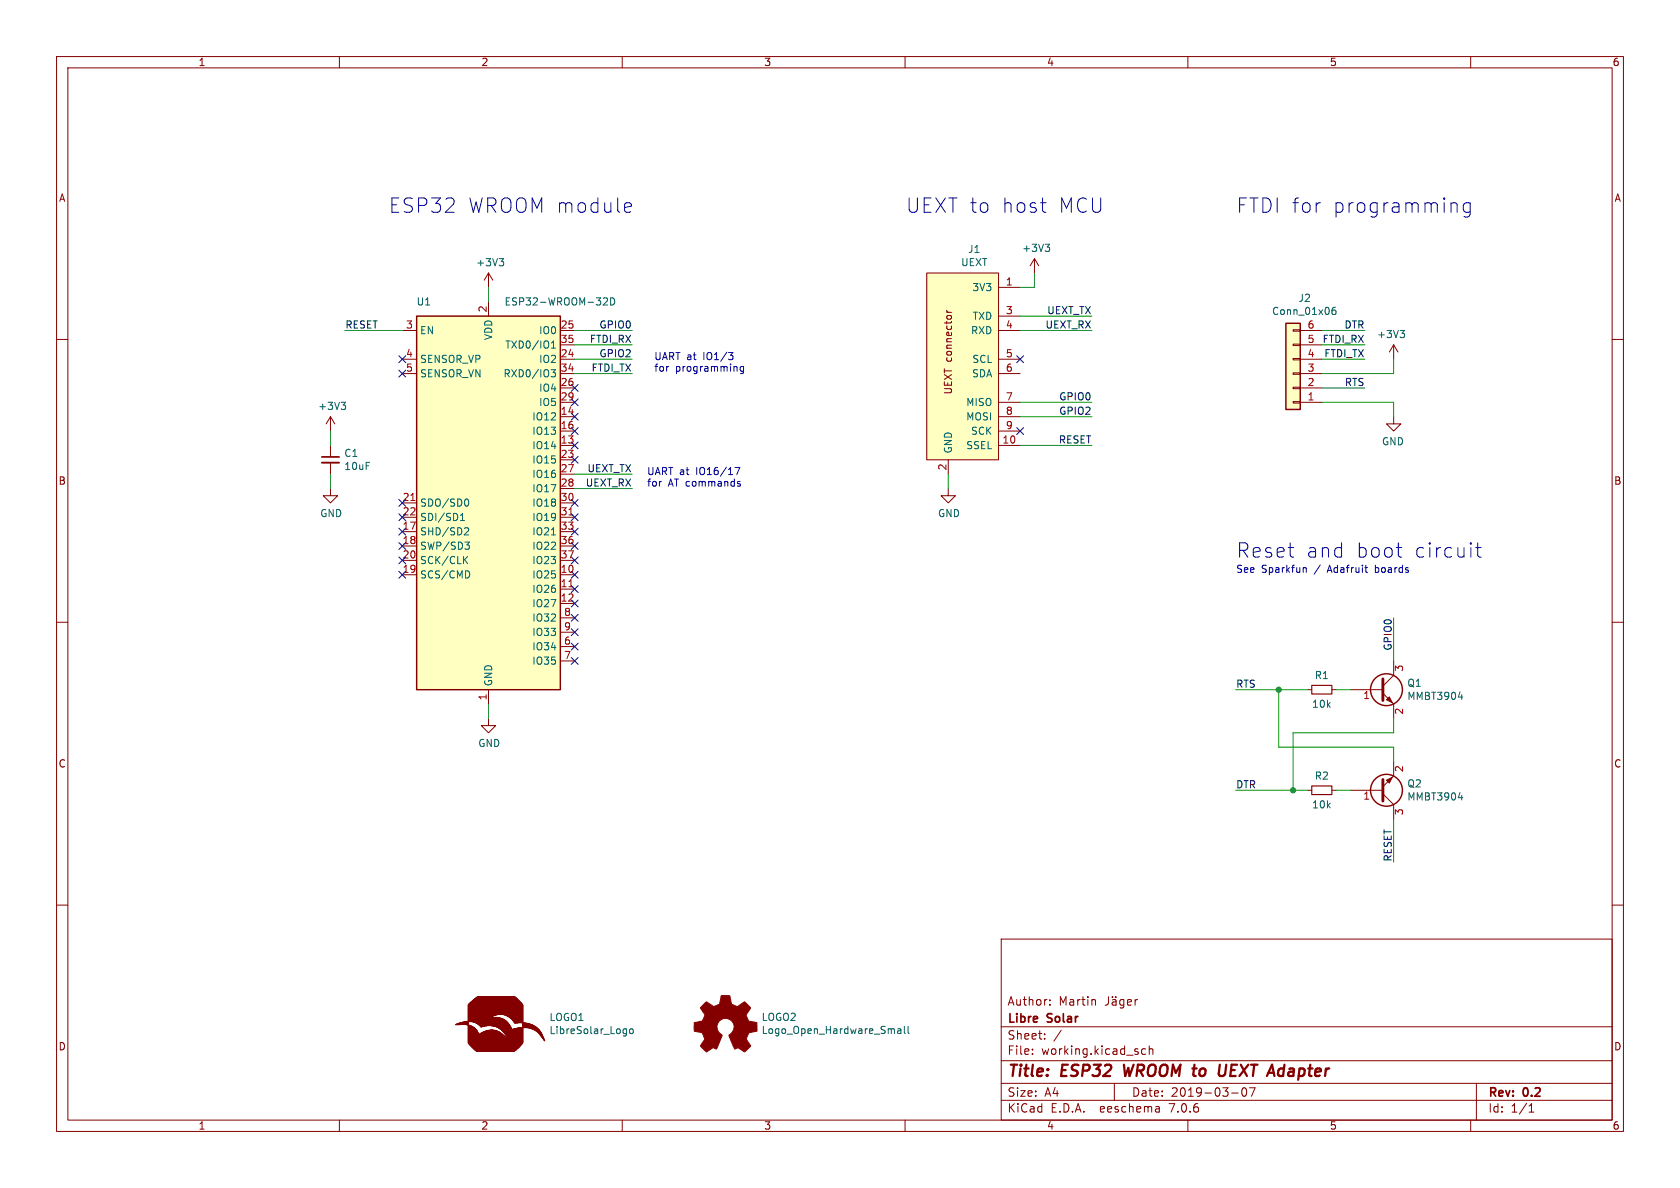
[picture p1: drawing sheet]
<svg xmlns="http://www.w3.org/2000/svg" width="297mm" height="210mm" viewBox="0 0 297 210" stroke-linecap="round" stroke-linejoin="round" font-family="sans-serif">
<g fill="none" stroke="#840000" stroke-width=".18">
<path d="M10 10h277v190h-277zM12 12h273v186h-273zM60 10v2M110 10v2M160 10v2M210 10v2M260 10v2M10 60h2M71.1 58.4h2.6M86.4 48.3l-.8 1.2M86.4 48.3v2.5M86.4 53.3v2.6"/>
<path d="M86.4 48.3l.7 1.2M99.1 58.4h2.5M163.8 48.3h12.7v33h-12.7zM167.4 55.2h.8M167.4 54.9l.2 .3M176.5 58.4h3.8M176.5 50.8h3.8M176.5 55.9h3.8M182.9 45.7l-.8 1.3M182.9 45.7v2.6M182.9 45.7l.7 1.3M228.6 58.3h1.3v.2h-1.3z"/>
<path d="M229.9 58.4h3.8M285 60h2M58.4 73.7v2.5M58.4 78.7v1.9M58.4 73.7l-.7 1.2M58.4 73.7l.8 1.2M71.1 66h2.6M71.1 63.5h2.6M99.1 71.1h2.5M99.1 68.6h2.5M99.1 66h2.5M99.1 63.5h2.5"/>
<path d="M99.1 61h2.5M99.1 78.7h2.5M99.1 73.7h2.5M99.1 76.2h2.5M176.5 71.1h3.8M176.5 66h3.8M176.5 63.5h3.8M176.5 78.7h3.8M176.5 73.7h3.8M176.5 76.2h3.8M228.6 60.8h1.3v.3h-1.3zM228.6 63.4h1.3v.2h-1.3z"/>
<path d="M228.6 65.9h1.3v.3h-1.3zM228.6 68.5h1.3v.2h-1.3zM228.6 71h1.3v.2h-1.3zM229.9 71.1h3.8M229.9 68.6h3.8M229.9 66h3.8M229.9 63.5h3.8M229.9 61h3.8M246.4 73.7v1.2h-1.3l1.3 1.3 1.2-1.3h-1.2M246.4 61l.7 1.2M246.4 61v2.5M246.4 61l-.8 1.2"/>
<path d="M58.4 86.4v1.2h1.3l-1.3 1.3-1.3-1.3h1.3M58.4 81.8v2M71.1 94h2.6M71.1 96.5h2.6M71.1 99.1h2.6M71.1 88.9h2.6M71.1 91.4h2.6M99.1 94h2.5M99.1 96.5h2.5M99.1 99.1h2.5M99.1 88.9h2.5M99.1 91.4h2.5"/>
<path d="M99.1 81.3h2.5M99.1 83.8h2.5M99.1 86.4h2.5M167.6 86.4v1.2h1.3l-1.3 1.3-1.2-1.3h1.2M167.6 81.3v2.5M10 110h2M71.1 101.6h2.6M99.1 101.6h2.5M99.1 104.1h2.5M99.1 106.7h2.5M99.1 114.3h2.5M99.1 116.8h2.5"/>
<path d="M99.1 109.2h2.5M99.1 111.8h2.5M246.4 116.8v2.6l-1.9 1.9M285 110h2M86.4 127v1.3h1.2l-1.2 1.2-1.3-1.2h1.3M86.4 121.9v2.6M231.1 139.7h.8M231.1 121.9h.8M235.5 139.7h.7M235.5 121.9h.7M238.8 139.7h5.7M238.8 121.9h5.7"/>
<path d="M244.5 122.6l1.9 1.9v2.5M246.4 134.6v2.6l-1.9 1.9M10 160h2M244.5 140.3l1.9 1.9v2.6M285 160h2M177 166h108v32h-108zM185.6 177.6v.1M185.6 176.8v.1M193.5 176.7l.2 .2v.8M196 176.2v1.1a.48 .48 0 0 1-.6 .4M196.7 176.8h.5l.1 .9M196.7 176.2v.1"/>
<path d="M197.2 176.2v.1M197.3 177.1h-.5a.29 .29 0 0 0-.2 .3 .29 .29 0 0 0 .2 .3l.5-.1M198.7 176.8l-.5-.1-.2 .3v.4l.1 .2h.6M198.7 176.7v1.2l-.3 .3-.4-.1M199.3 177.2l.7-.1v-.3l-.5-.1-.2 .2 .1 .7h.6M200.7 176.7v1M201.1 176.7l-.3 .1-.1 .2M60 198v2M110 198v2M160 198v2M177 194.5h108M177 191.5h108"/>
<path d="M177 187.5h108M177 181.5h108M182.5 186.3v.1M182.5 185.5v.1M184.7 183.6v.1M184.7 182.8v.1M187.6 182.1l-1.3 2M197 191.5v3M202.5 185.5l-.4-.1-.3 .3v.4l.2 .2h.5M203.2 185.5l.2-.1 .3 .1 .1 .9M203.2 184.9v1.5M204.9 195.7l.1 .9"/>
<path d="M205 196.5l-.2 .1M205 196h-.2M210 198v2M217.7 193.2h1.2M219.7 192.4a.81 .81 0 0 0 .3 1.4l.2-.1 .2-.5-.2-.8M221.9 192.3l-.7 1.5M260 198v2M261 191.5v6.5M270.3 196.6h.9M270.3 195.5l.4-.4v1.5"/>
</g>
<path d="M198.7 188.2l.2 2 .6-1.4M216.8 188.2l-.2 1.6-.4 .4" fill="none" stroke="#840000" stroke-width=".4"/>
<path d="M56.9 81.8h3" fill="none" stroke="#840000" stroke-width=".33"/>
<path d="M56.9 80.8h3" fill="none" stroke="#840000" stroke-width=".3"/>
<g fill="#840000" stroke="#840000" stroke-width=".18">
<path d="M124.3 177.6l.6-.5 .9 .6a.62 .62 0 0 0 1 0l.2-.1a1.62 1.62 0 0 0 .5-1.4l.1-.2h1.4l.2 .8a.74 .74 0 0 0 .6 .9l.6 .3 1.2-.9 1.1 1-.4 .7a.75 .75 0 0 0-.2 1.2l.2 .5 1.5 .3v1.5l-1.4 .2-.1 .2a1.23 1.23 0 0 0-.2 1.2l.6 1-.1 .1-1 1-.8-.6a.54 .54 0 0 0-.9 0l-1-2.3a2.33 2.33 0 0 0 .8-1.9 1.54 1.54 0 0 0-2.5-.8 1.54 1.54 0 0 0 .5 2.6l-1.1 2.4a.69 .69 0 0 0-1.1 .2l-.6 .4-1.1-1.1 .8-1.2-.2-.5a.71 .71 0 0 0-.9-.8l-.8-.2v-1.4l.5-.1a1.11 1.11 0 0 0 1.2-.7 .72 .72 0 0 0-.2-1.2l-.4-.6z"/>
<path d="M245.6 123.2l.5 1-1-.5z"/>
<path d="M245.1 137.9l1-.5-.5 1z"/>
<path d="M80.5 181.1l.9 .1z"/>
<path d="M80.6 181.1h2.2z"/>
<path d="M80.7 181l2.1 .1z"/>
<path d="M80.8 181h2z"/>
<path d="M80.9 180.9l1.9 .1z"/>
<path d="M81 180.9h1.8z"/>
<path d="M81.2 180.9h1.6z"/>
<path d="M81.3 180.8l1.5 .1z"/>
<path d="M81.4 180.8h1.4z"/>
<path d="M81.5 180.7l1.3 .1z"/>
<path d="M81.7 180.7h1.1z"/>
<path d="M81.9 180.7h.9z"/>
<path d="M82.1 180.6l.7 .1z"/>
<path d="M82.2 180.6h.6z"/>
<path d="M82.4 181.1l.4 .1z"/>
<path d="M82.5 180.5l7 .1z"/>
<path d="M82.6 181.2h.2z"/>
<path d="M82.8 184.4h9.6z"/>
<path d="M82.8 184.3l9.6 .1z"/>
<path d="M82.8 184.3h9.6z"/>
<path d="M82.8 184.2l9.6 .1z"/>
<path d="M82.8 184.2h9.6z"/>
<path d="M82.8 184.1l9.6 .1z"/>
<path d="M82.8 184.1h9.6z"/>
<path d="M82.8 184l9.6 .1z"/>
<path d="M82.8 184h9.6z"/>
<path d="M82.8 183.9l7.2 .1z"/>
<path d="M82.8 183.9h7.1z"/>
<path d="M82.8 183.8l7.1 .1z"/>
<path d="M82.8 183.8h7z"/>
<path d="M82.8 183.7l7 .1z"/>
<path d="M82.8 183.7h6.9z"/>
<path d="M82.8 183.6l6.9 .1z"/>
<path d="M82.8 183.6h6.8z"/>
<path d="M82.8 183.5l6.8 .1z"/>
<path d="M82.8 183.5h6.7z"/>
<path d="M82.8 183.4l6.7 .1z"/>
<path d="M82.8 183.4h6.6z"/>
<path d="M82.8 183.3l6.6 .1z"/>
<path d="M82.8 183.3h6.6z"/>
<path d="M82.8 183.3h6.5z"/>
<path d="M82.8 183.2l6.5 .1z"/>
<path d="M82.8 183.2h6.4z"/>
<path d="M82.8 183.1l6.4 .1z"/>
<path d="M82.8 183.1h6.4z"/>
<path d="M82.8 183.1h6.3z"/>
<path d="M82.8 183l6.3 .1z"/>
<path d="M82.8 183h6.2z"/>
<path d="M82.8 182.9l6.1 .1z"/>
<path d="M82.8 182.9h6.1z"/>
<path d="M82.8 182.8l1.9 .1z"/>
<path d="M82.8 182.8h1.8z"/>
<path d="M82.8 182.7l1.8 .1z"/>
<path d="M82.8 182.7h1.8z"/>
<path d="M82.8 182.6l1.8 .1z"/>
<path d="M82.8 182.6h1.8z"/>
<path d="M82.8 182.5l1.7 .1z"/>
<path d="M82.8 182.5h1.7z"/>
<path d="M82.8 182.4l1.7 .1z"/>
<path d="M82.8 182.4h1.6z"/>
<path d="M82.8 182.3l1.6 .1z"/>
<path d="M82.8 182.3h1.6z"/>
<path d="M82.8 182.2l1.6 .1z"/>
<path d="M82.8 182.2h1.5z"/>
<path d="M82.8 182.1l1.5 .1z"/>
<path d="M82.8 182.1h1.5z"/>
<path d="M82.8 182.1h1.4z"/>
<path d="M82.8 182l1.4 .1z"/>
<path d="M82.8 182h1.4z"/>
<path d="M82.8 181.9l1.4 .1z"/>
<path d="M82.8 181.9h1.3z"/>
<path d="M82.8 181.8l1.2 .1z"/>
<path d="M82.8 181.8h1.2z"/>
<path d="M82.8 181.7l1.1 .1z"/>
<path d="M82.8 181.7h1.1z"/>
<path d="M82.8 181.6l1 .1z"/>
<path d="M82.8 181.6h.9z"/>
<path d="M82.8 181.5l.8 .1z"/>
<path d="M82.8 181.5h.7z"/>
<path d="M82.8 181.4l.7 .1z"/>
<path d="M82.8 181.4h.6z"/>
<path d="M82.8 181.4h.5z"/>
<path d="M82.8 181.3l.4 .1z"/>
<path d="M82.8 181.3h.3z"/>
<path d="M82.8 181.2l.2 .1z"/>
<path d="M82.8 180.5h6.7z"/>
<path d="M82.8 180.4l6.6 .1z"/>
<path d="M82.8 180.4h6.6z"/>
<path d="M82.8 180.3l6.5 .1z"/>
<path d="M82.8 180.3h6.5z"/>
<path d="M82.8 180.3h6.4z"/>
<path d="M82.8 180.2l6.4 .1z"/>
<path d="M82.8 180.2h6.3z"/>
<path d="M82.8 180.1l6.2 .1z"/>
<path d="M82.8 180.1h6.1z"/>
<path d="M82.8 180.1h6z"/>
<path d="M82.8 180l5.9 .1z"/>
<path d="M82.8 180h5.8z"/>
<path d="M82.8 180h5.7z"/>
<path d="M82.8 179.9l5.5 .1z"/>
<path d="M82.8 179.9h5.3z"/>
<path d="M82.8 179.8l4 .1z"/>
<path d="M82.8 179.8h4z"/>
<path d="M82.8 179.8h4.1z"/>
<path d="M82.8 179.7l4.1 .1z"/>
<path d="M82.8 179.7h4.2z"/>
<path d="M82.8 179.6l4.3 .1z"/>
<path d="M82.8 179.6h4.4z"/>
<path d="M82.8 179.6h4.5z"/>
<path d="M82.8 179.5l4.6 .1z"/>
<path d="M82.8 179.5h4.7z"/>
<path d="M82.8 179.4l4.8 .1z"/>
<path d="M82.8 179.4h5z"/>
<path d="M82.8 179.3l5.1 .1z"/>
<path d="M82.8 179.3h5.4z"/>
<path d="M82.8 179.3h9.6z"/>
<path d="M82.8 179.2l9.6 .1z"/>
<path d="M82.8 179.2h9.6z"/>
<path d="M82.8 179.1l9.6 .1z"/>
<path d="M82.8 179.1h9.6z"/>
<path d="M82.8 179l9.6 .1z"/>
<path d="M82.8 179h9.6z"/>
<path d="M82.8 178.9l9.6 .1z"/>
<path d="M82.8 178.9h9.6z"/>
<path d="M82.8 178.8l9.6 .1z"/>
<path d="M82.8 178.8h9.6z"/>
<path d="M82.8 178.7l9.6 .1z"/>
<path d="M82.8 178.7h9.6z"/>
<path d="M82.8 178.6l9.6 .1z"/>
<path d="M82.8 178.6h9.6z"/>
<path d="M82.8 178.5l9.6 .1z"/>
<path d="M82.8 178.5h9.6z"/>
<path d="M82.8 178.4l9.6 .1z"/>
<path d="M82.8 178.4h9.6z"/>
<path d="M82.8 178.3l9.6 .1z"/>
<path d="M82.8 178.3h9.6z"/>
<path d="M82.8 178.2l9.6 .1z"/>
<path d="M82.8 178.2h9.6z"/>
<path d="M82.8 178.1l9.6 .1z"/>
<path d="M82.8 178.1h9.6z"/>
<path d="M82.8 178l9.6 .1z"/>
<path d="M82.8 178h9.6z"/>
<path d="M82.8 177.9l9.6 .1z"/>
<path d="M82.8 177.9h9.6z"/>
<path d="M82.8 177.8l9.6 .1z"/>
<path d="M82.8 177.8h9.6z"/>
<path d="M82.8 177.7l9.6 .1z"/>
<path d="M82.8 177.7h9.6z"/>
<path d="M82.8 177.6l9.6 .1z"/>
<path d="M82.8 177.6h9.6z"/>
<path d="M82.8 184.4l9.6 .1z"/>
<path d="M82.8 177.5l9.6 .1z"/>
<path d="M82.9 184.5h9.4z"/>
<path d="M82.9 177.5h9.5z"/>
<path d="M82.9 184.5l9.4 .1z"/>
<path d="M82.9 177.5h9.4z"/>
<path d="M83 184.6h9.2z"/>
<path d="M83 184.6h9.3z"/>
<path d="M83 177.4l9.3 .1z"/>
<path d="M83 184.6l9.2 .1z"/>
<path d="M83 177.4h9.2z"/>
<path d="M83 184.7h9.2z"/>
<path d="M83 177.3l9.2 .1z"/>
<path d="M83.1 184.7h9z"/>
<path d="M83.1 177.3h9.1z"/>
<path d="M83.1 184.7l9 .1z"/>
<path d="M83.1 184.8h8.9z"/>
<path d="M83.1 177.2l9 .1z"/>
<path d="M83.2 184.8l8.8 .1z"/>
<path d="M83.2 177.2h8.9z"/>
<path d="M83.2 184.9h8.8z"/>
<path d="M83.2 177.1l8.8 .1z"/>
<path d="M83.3 184.9h8.6z"/>
<path d="M83.3 177.1h8.7z"/>
<path d="M83.3 184.9l8.6 .1z"/>
<path d="M83.3 177.1h8.6z"/>
<path d="M83.3 185h8.6z"/>
<path d="M83.4 185l8.4 .1z"/>
<path d="M83.4 177l8.5 .1z"/>
<path d="M83.4 185.1h8.4z"/>
<path d="M83.4 180.6h6.2z"/>
<path d="M83.4 177h8.5z"/>
<path d="M83.5 185.1h8.2z"/>
<path d="M83.5 176.9l8.3 .1z"/>
<path d="M83.5 185.1l8.2 .1z"/>
<path d="M83.5 176.9h8.3z"/>
<path d="M83.5 185.2h8.2z"/>
<path d="M83.5 176.9h8.2z"/>
<path d="M83.6 185.2l8 .1z"/>
<path d="M83.6 176.8l8.1 .1z"/>
<path d="M83.6 185.3h8z"/>
<path d="M83.6 180.6l6 .1z"/>
<path d="M83.6 176.8h8.1z"/>
<path d="M83.7 185.3h7.8z"/>
<path d="M83.7 185.3l7.8 .1z"/>
<path d="M83.7 176.8h7.9z"/>
<path d="M83.7 185.4h7.7z"/>
<path d="M83.7 176.7l7.9 .1z"/>
<path d="M83.8 185.4l7.6 .1z"/>
<path d="M83.8 180.7h5.9z"/>
<path d="M83.8 176.7h7.7z"/>
<path d="M83.8 185.5h7.5z"/>
<path d="M83.8 176.6l7.7 .1z"/>
<path d="M83.9 185.5h7.4z"/>
<path d="M83.9 185.5l7.4 .1z"/>
<path d="M83.9 180.7h5.8z"/>
<path d="M83.9 176.6h7.6z"/>
<path d="M83.9 176.6h7.5z"/>
<path d="M84 185.6h7.2z"/>
<path d="M84 180.7l5.7 .1z"/>
<path d="M84 176.5l7.4 .1z"/>
<path d="M84 185.6l7.2 .1z"/>
<path d="M84 176.5h7.3z"/>
<path d="M84.1 185.7h7z"/>
<path d="M84.1 185.7l7 .1z"/>
<path d="M84.1 180.8h5.7z"/>
<path d="M84.1 176.4l7.2 .1z"/>
<path d="M84.2 176.4h7.1z"/>
<path d="M84.2 185.8h6.8z"/>
<path d="M84.2 180.8l5.6 .1z"/>
<path d="M84.2 176.4h7z"/>
<path d="M84.3 180.9h5.6z"/>
<path d="M84.3 176.3l6.8 .1z"/>
<path d="M84.3 176.3h6.8z"/>
<path d="M84.4 180.9h5.5z"/>
<path d="M84.4 176.2l6.7 .1z"/>
<path d="M84.4 180.9l5.5 .1z"/>
<path d="M84.4 176.2h6.6z"/>
<path d="M84.5 181h5.4z"/>
<path d="M84.5 181l5.4 .1z"/>
<path d="M84.6 181.1h5.4z"/>
<path d="M84.6 181.1l5.4 .1z"/>
<path d="M84.7 181.2h5.4z"/>
<path d="M84.7 182.8l4.1 .1z"/>
<path d="M84.7 181.2l5.4 .1z"/>
<path d="M84.8 182.8h4z"/>
<path d="M84.8 181.3h5.3z"/>
<path d="M84.9 182.8h3.8z"/>
<path d="M84.9 181.3l1.2 .1z"/>
<path d="M84.9 182.7l3.8 .1z"/>
<path d="M84.9 181.4h.7z"/>
<path d="M84.9 181.4h.9z"/>
<path d="M84.9 181.4l.5 .1z"/>
<path d="M85 182.7h3.6z"/>
<path d="M85 181.5h.3z"/>
<path d="M85 182.6l3.6 .1z"/>
<path d="M85 181.5l.1 .1z"/>
<path d="M85.1 182.6h3.4z"/>
<path d="M85.2 182.5l3.3 .1z"/>
<path d="M85.3 182.5h3.1z"/>
<path d="M85.3 182.5h3z"/>
<path d="M85.4 182.4l2.9 .1z"/>
<path d="M85.5 182.4h2.7z"/>
<path d="M85.6 182.3l2.5 .1z"/>
<path d="M85.7 182.3h2.3z"/>
<path d="M85.8 182.3h2.1z"/>
<path d="M86 182.2l1.9 .1z"/>
<path d="M86.1 182.2h1.7z"/>
<path d="M86.3 182.1l1.3 .1z"/>
<path d="M86.4 182.1h1z"/>
<path d="M86.7 182.1h.4z"/>
<path d="M86.9 181.3l3.2 .1z"/>
<path d="M87.2 181.4h3z"/>
<path d="M87.4 181.4h2.8z"/>
<path d="M87.5 181.4l2.7 .1z"/>
<path d="M87.6 181.5h2.7z"/>
<path d="M87.8 181.5l2.5 .1z"/>
<path d="M87.9 181.6h2.4z"/>
<path d="M88 181.6l2.3 .1z"/>
<path d="M88.1 181.7h2.2z"/>
<path d="M88.2 181.7h2.2z"/>
<path d="M88.2 181.7l2.2 .1z"/>
<path d="M88.3 181.8h2.1z"/>
<path d="M88.3 181.8l2.2 .1z"/>
<path d="M88.4 181.9h2.1z"/>
<path d="M88.5 181.9h2z"/>
<path d="M88.5 181.9l2 .1z"/>
<path d="M88.6 182h3.8z"/>
<path d="M88.6 182l3.8 .1z"/>
<path d="M88.7 182.1h3.7z"/>
<path d="M88.7 182.1l3.7 .1z"/>
<path d="M88.7 179.3h3.7z"/>
<path d="M88.8 182.2h3.6z"/>
<path d="M88.8 182.2l3.6 .1z"/>
<path d="M88.9 182.3h3.5z"/>
<path d="M89 182.3l3.4 .1z"/>
<path d="M89 182.3h3.4z"/>
<path d="M89 182.4h3.4z"/>
<path d="M89 182.4l3.4 .1z"/>
<path d="M89 179.3l3.4 .1z"/>
<path d="M89.1 182.5h3.3z"/>
<path d="M89.2 182.6h3.2z"/>
<path d="M89.2 182.5l3.2 .1z"/>
<path d="M89.2 182.6l3.2 .1z"/>
<path d="M89.2 179.4h3.2z"/>
<path d="M89.2 182.7h3.2z"/>
<path d="M89.3 182.8h3.1z"/>
<path d="M89.3 182.7l3.1 .1z"/>
<path d="M89.3 179.4l3.1 .1z"/>
<path d="M89.4 182.9h3z"/>
<path d="M89.4 182.8l3 .1z"/>
<path d="M89.4 182.9l3 .1z"/>
<path d="M89.4 183h3z"/>
<path d="M89.4 179.5h3z"/>
<path d="M89.5 183.1h2.9z"/>
<path d="M89.5 183l2.9 .1z"/>
<path d="M89.5 179.5l2.9 .1z"/>
<path d="M89.5 183.2h2.9z"/>
<path d="M89.5 183.1l2.9 .1z"/>
<path d="M89.6 183.2l2.8 .1z"/>
<path d="M89.6 183.3h2.8z"/>
<path d="M89.6 179.6h2.8z"/>
<path d="M89.7 183.4h2.7z"/>
<path d="M89.7 183.3l2.7 .1z"/>
<path d="M89.7 179.6h2.7z"/>
<path d="M89.7 183.5h2.7z"/>
<path d="M89.7 183.4l2.7 .1z"/>
<path d="M89.7 179.6l2.7 .1z"/>
<path d="M89.8 183.6h2.6z"/>
<path d="M89.8 183.5l2.6 .1z"/>
<path d="M89.8 183.6l2.6 .1z"/>
<path d="M89.8 179.7h2.6z"/>
<path d="M89.9 183.7h2.5z"/>
<path d="M89.9 183.8h2.5z"/>
<path d="M89.9 183.7l2.5 .1z"/>
<path d="M89.9 179.7l2.5 .1z"/>
<path d="M89.9 183.8l2.5 .1z"/>
<path d="M90 183.9h2.4z"/>
<path d="M90 179.8h2.4z"/>
<path d="M90 183.9l2.4 .1z"/>
<path d="M90.1 179.8l2.3 .1z"/>
<path d="M90.1 179.9h2.3z"/>
<path d="M90.2 179.9l2.2 .1z"/>
<path d="M90.2 180h2.2z"/>
<path d="M90.3 180h2.1z"/>
<path d="M90.3 180l2.1 .1z"/>
<path d="M90.4 180.1h2z"/>
<path d="M90.5 180.1l1.9 .1z"/>
<path d="M90.5 180.2h1.9z"/>
<path d="M90.6 180.2l1.8 .1z"/>
<path d="M90.6 180.3h1.8z"/>
<path d="M90.6 181.9l1.8 .1z"/>
<path d="M90.6 180.3l1.8 .1z"/>
<path d="M90.7 180.4h1.7z"/>
<path d="M90.7 180.4l1.7 .1z"/>
<path d="M90.8 181.9h1.6z"/>
<path d="M90.8 180.5h1.6z"/>
<path d="M90.8 180.6h1.6z"/>
<path d="M90.8 180.5l1.6 .1z"/>
<path d="M90.9 181.9h1.5z"/>
<path d="M90.9 180.6l1.5 .1z"/>
<path d="M90.9 180.7h1.5z"/>
<path d="M91 180.7l1.4 .1z"/>
<path d="M91 180.8l.1 .1z"/>
<path d="M91 180.8h.6z"/>
<path d="M91 181.8l1.4 .1z"/>
<path d="M91.2 181.8h1.2z"/>
<path d="M91.4 181.7l1 .1z"/>
<path d="M91.6 181.7h.8z"/>
<path d="M91.8 181.7h.6z"/>
<path d="M92.3 180.8h.2z"/>
<path d="M92.3 181.6l2.6 .1z"/>
<path d="M92.4 181.6h2.4z"/>
<path d="M92.4 181.5l2.3 .1z"/>
<path d="M92.4 181.5h2.3z"/>
<path d="M92.4 181.4l2.2 .1z"/>
<path d="M92.4 181.4h2.1z"/>
<path d="M92.4 181.3l2 .1z"/>
<path d="M92.4 181.3h1.9z"/>
<path d="M92.4 181.2l1.8 .1z"/>
<path d="M92.4 181.2h1.8z"/>
<path d="M92.4 181.2h1.7z"/>
<path d="M92.4 181.1l1.6 .1z"/>
<path d="M92.4 181.1h1.5z"/>
<path d="M92.4 181l1.4 .1z"/>
<path d="M92.4 181h1.2z"/>
<path d="M92.4 180.9l1.1 .1z"/>
<path d="M92.4 180.9h.9z"/>
<path d="M92.4 180.9h.7z"/>
<path d="M92.4 180.8l.5 .1z"/>
<path d="M93.3 181.7h1.6z"/>
<path d="M93.6 181.7h1.4z"/>
<path d="M93.8 181.7l1.2 .1z"/>
<path d="M93.9 181.8h1.2z"/>
<path d="M94 181.8l1.1 .1z"/>
<path d="M94.1 181.9h1z"/>
<path d="M94.2 181.9h1z"/>
<path d="M94.3 181.9l.9 .1z"/>
<path d="M94.3 182h1z"/>
<path d="M94.4 182l.9 .1z"/>
<path d="M94.5 182.1h.9z"/>
<path d="M94.6 182.1h.8z"/>
<path d="M94.7 182.1l.7 .1z"/>
<path d="M94.7 182.2h.7z"/>
<path d="M94.8 182.2l.7 .1z"/>
<path d="M94.8 182.3h.7z"/>
<path d="M94.9 182.3h.6z"/>
<path d="M94.9 182.3l.7 .1z"/>
<path d="M95 182.4h.6z"/>
<path d="M95.1 182.4l.5 .1z"/>
<path d="M95.1 182.5h.5z"/>
<path d="M95.1 182.5h.6z"/>
<path d="M95.2 182.5l.5 .1z"/>
<path d="M95.2 182.6h.5z"/>
<path d="M95.3 182.6l.4 .1z"/>
<path d="M95.3 182.7h.5z"/>
<path d="M95.4 182.8h.4z"/>
<path d="M95.4 182.7l.4 .1z"/>
<path d="M95.4 182.8l.4 .1z"/>
<path d="M95.5 182.9l.3 .1z"/>
<path d="M95.5 182.9h.3z"/>
<path d="M95.5 183h.4z"/>
<path d="M95.6 183h.3z"/>
<path d="M95.6 183.1h.3z"/>
<path d="M95.6 183l.3 .1z"/>
<path d="M95.7 183.1l.2 .1z"/>
<path d="M95.7 183.2h.3z"/>
<path d="M95.8 183.3h.2z"/>
<path d="M95.8 183.2l.2 .1z"/>
<path d="M95.8 183.4h.3z"/>
<path d="M95.8 183.3l.2 .1z"/>
<path d="M95.9 183.4l.2 .1z"/>
<path d="M95.9 183.5h.2z"/>
<path d="M95.9 183.5l.2 .1z"/>
<path d="M96 183.6h.1z"/>
<path d="M96 183.6l.1 .1z"/>
<path d="M96.1 183.7h.1z"/>
<path d="M96.1 183.7l.1 .1z"/>
</g>
<g fill="none" stroke="#006464" stroke-width=".18">
<path d="M88.3 45.7h.7l-.4 .5M88.8 46.2l.2 .2v.3l-.2 .3M106.7 52.8l.5-.2 .2 .4-.8 .9h.8M107.9 52.6a.64 .64 0 0 1 .8 .7 .64 .64 0 0 1-.8 .6zM184.8 43.2h.8l-.5 .5M185.3 43.7l.3 .2v.3l-.3 .2M236.1 54.3l-.4 .1a.86 .86 0 0 0 0 1.2l.4-.1 .1-.4-.3-.3-.3 .1-.1 .2M247.5 58.4h.8l-.4 .5M248.1 58.9l.2 .2v.3l-.2 .3M60.3 71.1h.8l-.4 .5M60.9 71.6l.2 .2v.3l-.2 .3M97.4 65.3h.8l-.4 .5 .3 .2v.5l-.1 .1h-.5"/>
<path d="M97.5 61.5h.7M97.5 60.6l.3-.3v1.2M81.4 92h.7M81.4 91.1l.4-.4v1.3M82.1 98.9l.6 .7M82.2 95.8h.8l-.4 .5 .3 .1 .1 .5-.3 .2h-.3M82.3 93.3l.4 .1 .2 .3-.8 .9h.8M82.4 88.2a.68 .68 0 0 1 .5 .6 .68 .68 0 0 1-.5 .7M82.7 98.4l-.8 .7M97.5 94.6h.7M82.8 101l.2 .5-.2 .6M257.8 123.2h.8"/>
<path d="M258.4 122.8v.8M257.8 141h.8M258.4 140.6v.8M110.4 181.9h.3M110.7 182.7h-.3M110.7 181.9v1l-.2 .2M111.4 182l.1-.1 .4 .1 .1 .5-.2 .2h-.3l-.1-.1zM158.7 181.9h.5l.1 .8M159.3 182.2h-.5l-.1 .2 .1 .3 .5-.1M159.9 181.4v1.1l.2 .2M160.5 181.4v1.1l.2 .2"/>
</g>
<path d="M231.9 138.9h3.6v1.6h-3.6zM231.9 121.2h3.6v1.5h-3.6z" fill="none" stroke="#840000" stroke-width=".2"/>
<g fill="#ffffc2" stroke="#ffffc2" stroke-width=".18">
<path d="M227.3 57.2h2.6v15.2h-2.6z"/>
<path d="M73.7 55.9h25.4v66h-25.4z"/>
<path d="M163.8 48.3h12.7v33h-12.7z"/>
</g>
<g fill="none" stroke="#840000" stroke-width=".25">
<path d="M73.7 55.9h25.4v66h-25.4zM227.3 57.2h2.6v15.2h-2.6z"/>
<circle cx="245.1" cy="121.9" r="2.82"/>
<circle cx="245.1" cy="139.7" r="2.82"/>
</g>
<path d="M72.6 88.5h.8M100.6 91h.7M100.6 103.7h.7" fill="none" stroke="#a90000" stroke-width=".18"/>
<path d="M244.5 120v3.8M244.5 137.8v3.8" fill="none" stroke="#840000" stroke-width=".51"/>
<g fill="none" stroke="#0000c2" stroke-width=".18">
<path d="M110.8 35.8l.7 .2 .1 .4-1.2 .3M111.5 37.4l-.7 .1M183.9 35.8h1M184.7 37.5h.2M257.2 35.8l.4 .4v1.3M259.9 36l-.7-.2-.5 .5v.7l.2 .4 .3 .1 .7-.1M259.9 35.8v2.1a.69 .69 0 0 1-1.1 .4M128.8 62.3h.8l-.4 .5 .3 .1 .1 .4-.3 .3h-.3M131.5 64.8v1l-.3 .2h-.3M131.5 64.8h-.4l-.3 .2 .2 .6h.5M129.9 82.6h.9l-.6 1.3M130.5 85.5l.3 .1 .1 .2-.2 .1h-.2"/>
<path d="M130.5 85.1l.3 .1M246.8 96.8h1M247.3 98.4l.5 .1M260 96l.1 .1-.1 .1M260.9 96.8h.9M261.2 96v2.1l.2 .3 .4 .1M230.6 100.3l.3 .2v.7M241.3 100.3h.5M241.6 101.2h.2"/>
</g>
<g fill="none" stroke="#009600" stroke-width=".18">
<path d="M61 58.4h10.1M86.4 50.8v2.5M101.6 58.4h10.2M180.3 58.4h12.7M180.3 55.9h12.7M182.9 48.3v2.5h-2.6M233.7 58.4h7.6M58.4 76.2v2.5M101.6 63.5h10.2M101.6 66h10.2M101.6 61h10.2M180.3 73.7h12.7"/>
<path d="M180.3 78.7h12.7M180.3 71.1h12.7M233.7 71.1h12.7v2.6M233.7 63.5h7.6M233.7 61h7.6M233.7 68.6h7.6M246.4 63.5v2.5h-12.7M58.4 83.8v2.6M101.6 86.4h10.2M101.6 83.8h10.2M167.6 83.8v2.6M246.4 109.2v7.6"/>
<path d="M86.4 124.5v2.5M218.4 121.9h12.7M218.4 139.7h12.7M226.1 121.9v10.2h20.3v2.5M236.2 121.9h2.6M236.2 139.7h2.6M246.4 127v2.5h-17.8v10.2M246.4 144.8v7.6"/>
</g>
<g fill="none" stroke="#000084" stroke-width=".18">
<path d="M70.5 65.4l1.2 1.2M70.5 62.9l1.2 1.2M71.7 65.4l-1.2 1.2M71.7 62.9l-1.2 1.2M101 75.6l1.2 1.2M101 73.1l1.2 1.2M101 68l1.2 1.2M101 78.1l1.2 1.2M101 70.5l1.2 1.2M102.2 75.6l-1.2 1.2M102.2 70.5l-1.2 1.2M102.2 68l-1.2 1.2"/>
<path d="M102.2 73.1l-1.2 1.2M102.2 78.1l-1.2 1.2M179.7 75.6l1.2 1.2M179.7 62.9l1.2 1.2M180.9 75.6l-1.2 1.2M180.9 62.9l-1.2 1.2M70.5 90.8l1.2 1.2M70.5 95.9l1.2 1.2M70.5 93.4l1.2 1.2M70.5 98.5l1.2 1.2M70.5 88.3l1.2 1.2M71.7 90.8l-1.2 1.2"/>
<path d="M71.7 95.9l-1.2 1.2M71.7 93.4l-1.2 1.2M71.7 98.5l-1.2 1.2M71.7 88.3l-1.2 1.2M101 98.5l1.2 1.2M101 95.9l1.2 1.2M101 88.3l1.2 1.2M101 93.4l1.2 1.2M101 90.8l1.2 1.2M101 80.7l1.2 1.2M102.2 98.5l-1.2 1.2M102.2 95.9l-1.2 1.2"/>
<path d="M102.2 88.3l-1.2 1.2M102.2 93.4l-1.2 1.2M102.2 90.8l-1.2 1.2M102.2 80.7l-1.2 1.2M70.5 101l1.2 1.2M71.7 101l-1.2 1.2M101 111.2l1.2 1.2M101 113.7l1.2 1.2M101 106.1l1.2 1.2M101 108.6l1.2 1.2M101 116.2l1.2 1.2M101 101l1.2 1.2"/>
<path d="M101 103.5l1.2 1.2M102.2 111.2l-1.2 1.2M102.2 113.7l-1.2 1.2M102.2 106.1l-1.2 1.2M102.2 108.6l-1.2 1.2M102.2 116.2l-1.2 1.2M102.2 101l-1.2 1.2M102.2 103.5l-1.2 1.2"/>
</g>
<g fill="#009600" stroke="#009600" stroke-width=".18">
<circle cx="228.6" cy="139.7" r=".46"/>
<circle cx="226.1" cy="121.9" r=".46"/>
</g>
<g font-size="3.5" fill="#0000c2">
<text x="68.6" y="37.9">ESP32</text>
<text x="82.6" y="37.9">WROOM module</text>
<text x="160" y="37.9">UEXT to</text>
<text x="176.9" y="37.9">host</text>
<text x="186.8" y="37.9">MCU</text>
<text x="218.4" y="37.9">FTDI for</text>
<text x="235.4" y="37.9">programming</text>
<text x="218.4" y="98.8">Reset</text>
<text x="230.7" y="98.8">and</text>
<text x="239.5" y="98.8">boot</text>
<text x="249.7" y="98.8">circuit</text>
</g>
<g font-size="2.8" fill="#840000">
<text x="178" y="190.9">Title:</text>
<text x="187.7" y="190.9">ESP32</text>
<text x="199.5" y="190.9">WROOM to</text>
<text x="217.9" y="190.9">UEXT Adapter</text>
</g>
<g font-size="2.1" fill="#840000">
<text x="178" y="178">Author:</text>
<text x="187.2" y="178">Martin</text>
<text x="178" y="184">Sheet:</text>
<text x="178" y="181.2">Libre</text>
<text x="185.2" y="181.2">Solar</text>
<text x="178" y="186.7">File:</text>
<text x="184.1" y="186.7">working.kicad_sch</text>
<text x="178" y="196.9">KiCad</text>
<text x="178" y="194.1">Size:</text>
<text x="184.7" y="194.1">A4</text>
<text x="185.7" y="196.9">E.D.A.</text>
<text x="194.6" y="196.9">eeschema</text>
<text x="200" y="194.1">Date:</text>
<text x="207" y="196.9">7.0.6</text>
<text x="207" y="194.1">2019-03-07</text>
<text x="263" y="194.3">Rev:</text>
<text x="263" y="196.9">Id:</text>
<text x="267.1" y="196.9">1/1</text>
<text x="269.4" y="194.3">0.2</text>
</g>
<g font-size="1.8" fill="#840000">
<text x="35" y="11.9">1</text>
<text x="85" y="11.9">2</text>
<text x="135" y="11.9">3</text>
<text x="185" y="11.9">4</text>
<text x="235" y="11.9">5</text>
<text x="285" y="11.9">6</text>
<text x="10.3" y="35.9">A</text>
<text x="285.3" y="35.9">A</text>
<text x="168.5" y="69.8" transform="rotate(-90 168.5 69.8)">UEXT connector</text>
<text x="10.3" y="85.9">B</text>
<text x="285.3" y="85.9">B</text>
<text x="10.3" y="135.9">C</text>
<text x="285.3" y="135.9">C</text>
<text x="10.3" y="185.9">D</text>
<text x="285.3" y="185.9">D</text>
<text x="35" y="199.9">1</text>
<text x="85" y="199.9">2</text>
<text x="135" y="199.9">3</text>
<text x="185" y="199.9">4</text>
<text x="235" y="199.9">5</text>
<text x="285" y="199.9">6</text>
</g>
<g font-size="1.8" fill="#006464">
<text x="84.1" y="47.3">+3V3</text>
<text x="169.8" y="47.2">UEXT</text>
<text x="171" y="44.9">J1</text>
<text x="180.6" y="44.7">+3V3</text>
<text x="171.8" y="51.7">3V3</text>
<text x="229.5" y="53.6">J2</text>
<text x="73.6" y="54.2">U1</text>
<text x="74.2" y="59.3">EN</text>
<text x="89.1" y="54.2">ESP32-WROOM-32D</text>
<text x="95.2" y="59.3">IO0</text>
<text x="171.6" y="59.3">RXD</text>
<text x="171.9" y="56.7">TXD</text>
<text x="224.8" y="55.9">Conn_01x06</text>
<text x="243.4" y="60">+3V3</text>
<text x="74.2" y="64.4">SENSOR_VP</text>
<text x="87.2" y="60.2" transform="rotate(-90 87.2 60.2)">VDD</text>
<text x="89.2" y="61.8">TXD0/IO1</text>
<text x="95.2" y="64.4">IO2</text>
<text x="171.8" y="64.4">SCL</text>
<text x="74.2" y="66.9">SENSOR_VN</text>
<text x="88.9" y="66.9">RXD0/IO3</text>
<text x="95.2" y="69.4">IO4</text>
<text x="95.2" y="72">IO5</text>
<text x="170.7" y="72">MISO</text>
<text x="171.7" y="66.9">SDA</text>
<text x="56.2" y="72.7">+3V3</text>
<text x="94" y="74.5">IO12</text>
<text x="94" y="77.1">IO13</text>
<text x="170.7" y="74.5">MOSI</text>
<text x="171.6" y="77.1">SCK</text>
<text x="60.8" y="81">C1</text>
<text x="60.8" y="83.3">10uF</text>
<text x="94" y="79.6">IO14</text>
<text x="94" y="82.1">IO15</text>
<text x="168.5" y="80.3" transform="rotate(-90 168.5 80.3)">GND</text>
<text x="170.7" y="79.6">SSEL</text>
<text x="244.2" y="78.9">GND</text>
<text x="74.2" y="89.8">SDO/SD0</text>
<text x="94" y="84.7">IO16</text>
<text x="94" y="87.2">IO17</text>
<text x="94" y="89.8">IO18</text>
<text x="56.5" y="91.6">GND</text>
<text x="74.2" y="94.8">SHD/SD2</text>
<text x="74.2" y="92.3">SDI/SD1</text>
<text x="94" y="92.3">IO19</text>
<text x="94" y="94.8">IO21</text>
<text x="165.7" y="91.6">GND</text>
<text x="74.2" y="97.4">SWP/SD3</text>
<text x="74.2" y="99.9">SCK/CLK</text>
<text x="94" y="97.4">IO22</text>
<text x="94" y="99.9">IO23</text>
<text x="74.2" y="102.5">SCS/CMD</text>
<text x="94" y="102.5">IO25</text>
<text x="94" y="105">IO26</text>
<text x="94" y="107.5">IO27</text>
<text x="94" y="110.1">IO32</text>
<text x="94" y="112.6">IO33</text>
<text x="94" y="115.2">IO34</text>
<text x="94" y="117.7">IO35</text>
<text x="87.2" y="121.4" transform="rotate(-90 87.2 121.4)">GND</text>
<text x="231.9" y="125.3">10k</text>
<text x="232.3" y="120.2">R1</text>
<text x="248.7" y="121.6">Q1</text>
<text x="248.7" y="123.9">MMBT3904</text>
<text x="84.5" y="132.3">GND</text>
<text x="231.9" y="143.1">10k</text>
<text x="232.3" y="138">R2</text>
<text x="248.7" y="139.4">Q2</text>
<text x="248.7" y="141.7">MMBT3904</text>
<text x="97" y="183">LibreSolar_Logo</text>
<text x="97" y="180.7">LOGO1</text>
<text x="134.6" y="180.7">LOGO2</text>
<text x="134.6" y="183">Logo_Open_Hardware_Small</text>
</g>
<g font-size="1.8" fill="#a90000">
<text x="177.7" y="50.5">1</text>
<text x="71.7" y="58.2">3</text>
<text x="86.1" y="55.3" transform="rotate(-90 86.1 55.3)">2</text>
<text x="99" y="58.2">25</text>
<text x="177.7" y="58.2">4</text>
<text x="177.7" y="55.6">3</text>
<text x="231.1" y="58.2">6</text>
<text x="71.7" y="63.2">4</text>
<text x="71.7" y="65.8">5</text>
<text x="99" y="63.2">24</text>
<text x="99" y="65.8">34</text>
<text x="99" y="60.7">35</text>
<text x="177.7" y="63.2">5</text>
<text x="177.7" y="65.8">6</text>
<text x="231.1" y="65.8">3</text>
<text x="231.1" y="63.2">4</text>
<text x="231.1" y="60.7">5</text>
<text x="99" y="68.3">26</text>
<text x="99" y="70.9">29</text>
<text x="177.7" y="70.9">7</text>
<text x="231.1" y="70.9">1</text>
<text x="231.1" y="68.3">2</text>
<text x="99" y="73.4">14</text>
<text x="99" y="75.9">16</text>
<text x="177.7" y="73.4">8</text>
<text x="177.7" y="75.9">9</text>
<text x="99" y="78.5">13</text>
<text x="99" y="81">23</text>
<text x="99" y="83.6">27</text>
<text x="167.4" y="83.3" transform="rotate(-90 167.4 83.3)">2</text>
<text x="177.1" y="78.5">10</text>
<text x="71.1" y="88.6">21</text>
<text x="99" y="86.1">28</text>
<text x="99" y="88.6">30</text>
<text x="71.1" y="93.7">17</text>
<text x="71.1" y="91.2">22</text>
<text x="99" y="91.2">31</text>
<text x="99" y="93.7">33</text>
<text x="71.1" y="96.3">18</text>
<text x="71.1" y="101.3">19</text>
<text x="71.1" y="98.8">20</text>
<text x="99" y="101.3">10</text>
<text x="99" y="96.3">36</text>
<text x="99" y="98.8">37</text>
<text x="99" y="103.9">11</text>
<text x="99" y="106.4">12</text>
<text x="99.6" y="109">8</text>
<text x="99.6" y="111.5">9</text>
<text x="99.6" y="114">6</text>
<text x="99.6" y="116.6">7</text>
<text x="248.4" y="118.8" transform="rotate(-90 248.4 118.8)">3</text>
<text x="86.1" y="123.9" transform="rotate(-90 86.1 123.9)">1</text>
<text x="240.9" y="123.9">1</text>
<text x="248.4" y="126.4" transform="rotate(-90 248.4 126.4)">2</text>
<text x="248.4" y="136.6" transform="rotate(-90 248.4 136.6)">2</text>
<text x="240.9" y="141.7">1</text>
<text x="248.4" y="144.2" transform="rotate(-90 248.4 144.2)">3</text>
</g>
<g font-size="1.8" fill="#0f0f0f">
<text x="61" y="58.2">RESET</text>
<text x="105.9" y="58.2">GPIO0</text>
<text x="184.7" y="58.2">UEXT_RX</text>
<text x="185" y="55.6">UEXT_TX</text>
<text x="237.6" y="58.2">DTR</text>
<text x="104.2" y="60.7">FTDI_RX</text>
<text x="104.5" y="65.8">FTDI_TX</text>
<text x="105.9" y="63.2">GPIO2</text>
<text x="233.7" y="60.7">FTDI_RX</text>
<text x="234" y="63.2">FTDI_TX</text>
<text x="187.2" y="70.9">GPIO0</text>
<text x="237.6" y="68.3">RTS</text>
<text x="187.2" y="73.4">GPIO2</text>
<text x="103.8" y="83.6">UEXT_TX</text>
<text x="187.1" y="78.5">RESET</text>
<text x="103.5" y="86.1">UEXT_RX</text>
<text x="246.1" y="115.1" transform="rotate(-90 246.1 115.1)">GPIO0</text>
<text x="218.4" y="121.7">RTS</text>
<text x="218.4" y="139.4">DTR</text>
<text x="246.1" y="152.4" transform="rotate(-90 246.1 152.4)">RESET</text>
</g>
<g font-size="1.8" fill="#0000c2">
<text x="115.6" y="63.7">UART at</text>
<text x="115.6" y="65.8">for</text>
<text x="119.4" y="65.8">programming</text>
<text x="124.4" y="63.7">IO1/3</text>
<text x="114.3" y="84.1">UART at</text>
<text x="114.3" y="86.1">for</text>
<text x="118.1" y="86.1">AT commands</text>
<text x="123.2" y="84.1">IO16/17</text>
<text x="218.4" y="101.4">See</text>
<text x="223" y="101.4">Sparkfun</text>
<text x="232.5" y="101.4">/</text>
<text x="235" y="101.4">Adafruit</text>
<text x="243.6" y="101.4">boards</text>
</g>
</svg>
